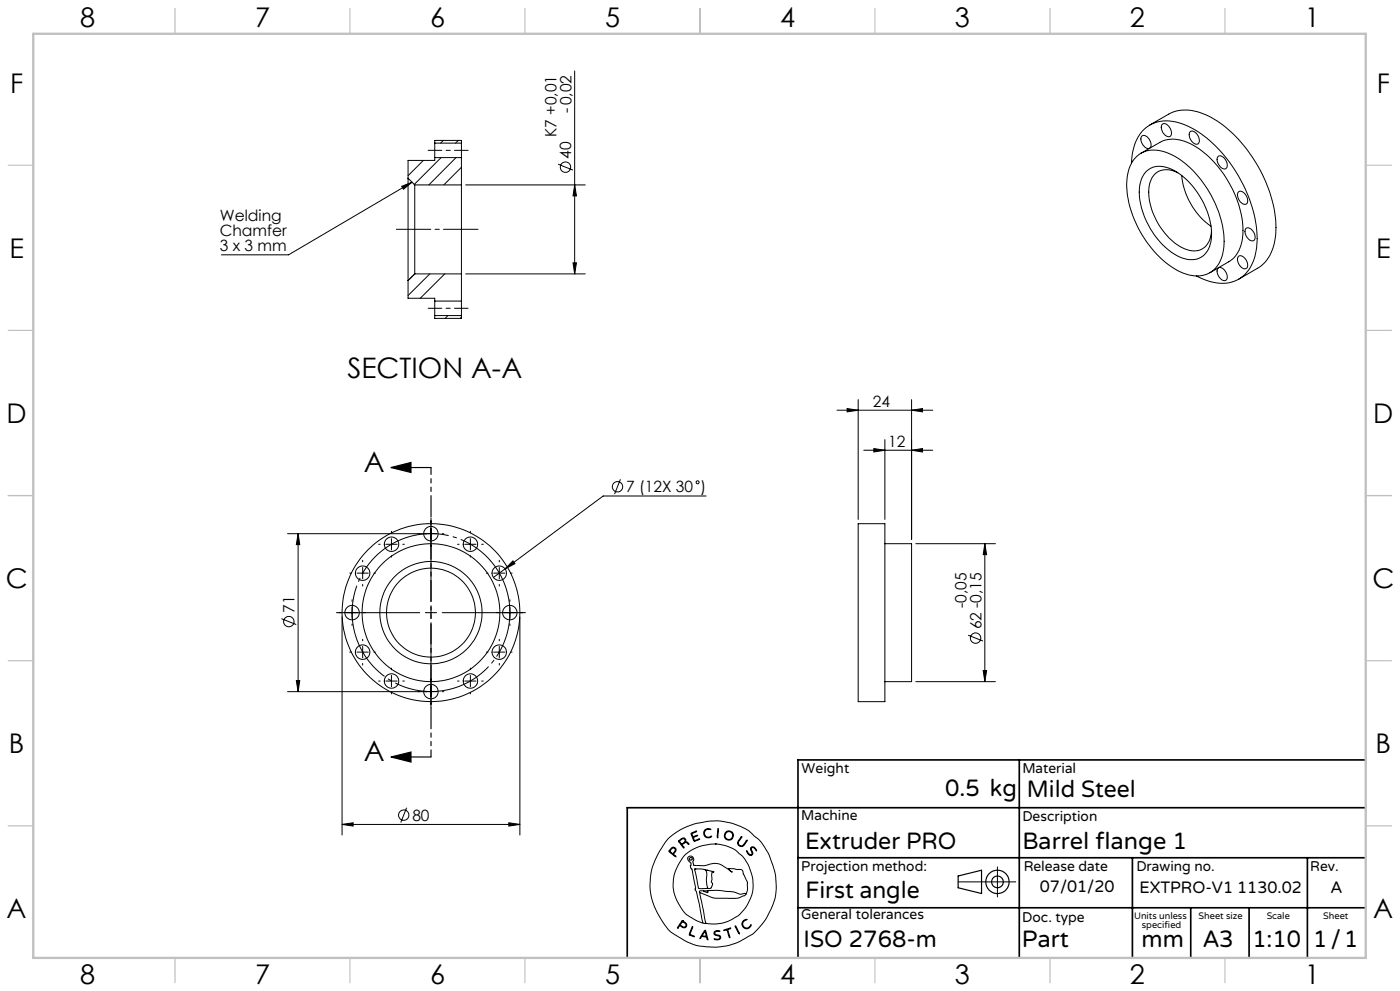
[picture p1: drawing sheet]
<svg xmlns="http://www.w3.org/2000/svg" width="420mm" height="297mm" viewBox="0 0 420 297" stroke-linecap="round" stroke-linejoin="round" font-family="sans-serif">
<g fill="none" stroke="#000" stroke-width=".3">
<path d="M172.4 21.3v60.8M344.9 37.5l5.7-3.3a12.6 12.6 0 0 1 11.9 .5 39.9 39.9 0 0 1 17.7 20.9 27.5 27.5 0 0 1 1.4 19.5 9.8 9.8 0 0 1-4.3 5.3l-5.7 3.3M348.7 37.2a1.88 1.88 0 0 1 2.5 1.5 1.44 1.44 0 0 1-.6 2.3 2.75 2.75 0 0 1-1.9-3.8zM356.9 39.6a1.58 1.58 0 0 1 2.5 1 1.84 1.84 0 0 1-.2 2.6 2.83 2.83 0 0 1-2.3-3.6zM120.5 55.8l3.1-1.2-2.6 2.1zM122.4 53.4v30.7M122.4 53.4l2 2M123.6 54.6l-37 21.8h-20.2M124.4 55.4v26.7M124.4 55.4h14M127 48.1l-4.6 4.6M130.4 42.9v4.3"/>
<path d="M130.4 42.9v-.8h8v.8M130.4 42.9h8M130.4 47.2h8M130.4 47.2v.9h-8v5.3M132.3 47.2l-8 8.1M133 42.1l-.8 .8M136.8 47.2l-8.1 8.2M137.5 42.1l-.8 .8M138.4 42.9v4.3M138.4 55.4v26.7M138.4 47.2v8.2M138.4 50.1l-5.3 5.3"/>
<path d="M139.7 55.4h35.9M167.4 49.2l4.5 1.8M172.4 55.4l.5 3.3h-1zM339.4 49a13 13 0 0 1 5.5-11.5 12.3 12.3 0 0 1 11.9 .5 39.5 39.5 0 0 1 17.7 20.8 28.9 28.9 0 0 1 1.7 18.8 10.1 10.1 0 0 1-13.5 6.7l-3.8-1.6M340.6 47.3a8.3 8.3 0 0 1 9.8-1.4 29.4 29.4 0 0 1 14.6 16.2 21.6 21.6 0 0 1 1.3 15.5 7.8 7.8 0 0 1-10.7 4.5 28.5 28.5 0 0 1-15-15.5 22.7 22.7 0 0 1-1.7-16.5l.9-1.8zM342.3 45.9l5.6-3.2a10.2 10.2 0 0 1 10.4 1 32.2 32.2 0 0 1 14.6 26.1 9.9 9.9 0 0 1-4.3 8.7l-5.6 3.2M342.5 40.8a2.17 2.17 0 0 1 2.8 2 1.12 1.12 0 0 1-.4 1.6 1.12 1.12 0 0 1-1.6-.4 2.63 2.63 0 0 1-.8-3.2zM344 51.3a6.6 6.6 0 0 1 7.5-.6 23.4 23.4 0 0 1 11.9 20.5 6.3 6.3 0 0 1-5.7 6.6 14.1 14.1 0 0 1-10.4-6.1 22.5 22.5 0 0 1-5.4-16.2 7.5 7.5 0 0 1 2.1-4.2zM353.3 51.8a5.4 5.4 0 0 0-8.2 2.7 16.8 16.8 0 0 0 3 13.5 14.2 14.2 0 0 0 10.1 7.2 5.4 5.4 0 0 0 5.2-5.7v-.3M354.5 52.6a21.3 21.3 0 0 0 8.8 15.2M365.4 46.9a2 2 0 0 1 2.6 1.7 1.2 1.2 0 0 1 .2 1.3 1.2 1.2 0 0 1-1.1 .7 2.8 2.8 0 0 1-1.7-3.7zM371.7 57.4a2.52 2.52 0 0 1 2.2 3.8 2.52 2.52 0 0 1-2.2-3.8z"/>
<path d="M171.9 78.8h1l-.5 3.3zM371.5 76.8a1.88 1.88 0 0 1 2.5 1.5 1.42 1.42 0 0 1-.5 2.3 2.75 2.75 0 0 1-2-3.8zM373.8 68.5a2.17 2.17 0 0 1 2.7 2 1.12 1.12 0 0 1-.4 1.6 1.12 1.12 0 0 1-1.6-.5 2.63 2.63 0 0 1-.7-3.1zM122.4 84.1v5.3h8v.8M124.4 82.1h14M124.4 82.1l-2 2M128.9 82.1l-6.5 6.5M130.4 90.2v4.4M130.4 94.6v.8h8v-.8M130.4 90.2h8M130.4 94.6h8M133.4 82.1l-7.3 7.3"/>
<path d="M134.4 94.6l-.8 .8M138.4 90.2v4.4M138.4 82.1v8.1M138.4 95l-.4 .4M139.7 82.1h35.9M365.4 80.4a1.83 1.83 0 0 1 2.5 1.4 1.47 1.47 0 0 1-.6 2.3 2.84 2.84 0 0 1-1.9-3.7zM257.5 119.8v35.9M273.5 119.8v41.9M251.1 122.9h28.7M254.1 122.4l3.4 .5-3.4 .5zM259.1 134.9h20.7M262.1 134.4l3.4 .5-3.4 .6z"/>
<path d="M265.5 131.8v23.9M273.5 134.9l3.3-.5v1.1zM273.5 122.9l3.3-.5v1zM86.3 159.9h44.7M89.4 159.9v47.4M89.4 159.9l.5 3.3h-1zM117.4 159.2v.5M129.3 155.3v24.9M132.7 159.9h.4M141.1 159.2v.5M186.1 143.6l-1.7 4.5M211.8 148.7h-30.9l-29.4 21.8"/>
<path d="M257.5 156.9h8v53.4h-8zM104.9 171.8h.5M105.6 179.7v.5M107.1 171.8h3.4M108.8 167.9v.5M108.8 170.1v3.4M108.8 175.2v.4M112.2 171.8h.4M113.6 163.1h.5M115.7 163.1h3.4M117.4 161.4v3.4M117.4 166.5v.5"/>
<path d="M120.8 163.1h.5M137.3 163.1h.4M139.4 163.1h3.4M141.1 161.4v3.4M141.1 166.5v.5M144.5 163.1h.5M145.9 171.8h.5M148.1 171.8h3.4M149.8 167.9v.5M149.8 170.1v3.4M149.8 175.2v.4M151.5 170.5l-3.5 2.6"/>
<path d="M153 179.7v.5M153.2 171.8h.4M153.9 168.1l.6 .8-3 1.6zM265.5 162.9h8v41.4h-8M274.7 162.9h23.9M295.5 162.9v41.4M295.5 162.9l.5 3.3h-1zM84.4 185.4l4.5 1.8M100.9 183.6h25M102.6 184.9v65.4M104.9 195.4h.5M105.6 181.9v3.4"/>
<path d="M105.6 187v.5M107.1 195.4h3.4M108.8 191.6v.4M108.8 193.7v3.4M108.8 198.8v.5M112.2 195.4h.4M127.6 183.6h3.4M129.3 181.9v3.4M129.3 187v25M132.7 183.6h25M145.9 195.4h.5M148.1 195.4h3.4"/>
<path d="M149.8 191.6v.4M149.8 193.7v3.4M149.8 198.8v.5M153 181.9v3.4M153 187v.5M153.2 195.4h.4M156 184.9v65.4M290.4 190.4l4.5 1.7M86.3 207.3h44.7M88.9 204h1l-.5 3.3zM113.6 204.1h.5M115.7 204.1h3.4"/>
<path d="M117.4 200.2v.5M117.4 202.4v3.4M117.4 207.5v.5M120.8 204.1h.5M132.7 207.3h.4M137.3 204.1h.4M139.4 204.1h3.4M141.1 200.2v.5M141.1 202.4v3.4M141.1 207.5v.5M144.5 204.1h.5M274.7 204.3h23.9"/>
<path d="M295 201h1l-.5 3.3zM102.6 247.1l3.3-.5v1zM102.6 247.1h53.4M122 242.1l-1.8 4.4M152.6 246.6l3.4 .5-3.4 .5zM200.4 251.4l2.8-2.2 3.1-1.6 3-.9 3.1-.6 2.8-.1 4 .6 3.2 1.2 2.1 1.1 3.3 2.9 2.7 3.9 .6 1.4 1.5 4.7 .3 3.5-.3 3.8-.9 2.5-2.1 4.1-1.6 2a18.9 18.9 0 0 1-17.3 5.9l-1.9-.3-2.4-.9-4.3-2.5-1.4-1-3.3-4.9-1.7-4-.7-4.3 .2-3.4 .5-2.2 1.9-4.6zM201.4 254.2l.5-.3 .6 .2 .3 .4-.2 .7a.61 .61 0 0 0-.2 1.1l.3 .5-1.5-1.1a.65 .65 0 0 1-.5-.7 .65 .65 0 0 1 .5-.6zM201.4 254.4l.4-.3 .4 .1 .4 .3-.1 .6a.69 .69 0 0 1-.9 .6 .69 .69 0 0 1-.3-1zM203.6 252l1.3-.9 .7 .3 .1 .6a.33 .33 0 0 0 .1 .4 .33 .33 0 0 0 .4 0l.5 .7-.8-.6-.5 .2a.61 .61 0 0 0-.7 .4 .61 .61 0 0 0 .4 .7v.4zM204 251.9l.8-.5h.4l.3 .3-.3 .7a.71 .71 0 0 1-.8 .4 .71 .71 0 0 1-.5-.7zM207.3 249.7l1.7-.6-1 .5a.56 .56 0 0 0-.2 .9 .56 .56 0 0 0 .9 0l.6-.1-1 .5a.66 .66 0 0 0 .1 1.1l1.3-.6 .2 .1-1.7 .7zM208.7 249.2h.1"/>
<path d="M211.4 248.8l.8-.4 1 .1v.2l-1-.1-.5 .2-.4 1.1 .7 .9 .8 .1 .6-.3a.44 .44 0 0 1-.2 .4 .44 .44 0 0 1-.4 .1l-.9-.1-.6-.5-.2-.9zM214.6 252.9h.1M214.6 252.9l2.5 .4 2.5 .9 1.1 .6 2.1 1.9 1.7 2.6 1.1 3.1 .3 1.5v2.7l-.3 1.6-1.4 3.1-2.7 3.2-2.9 1.5-1.7 .6-2.2 .3-2.9-.1M214.6 252.9l-1.9 .1-3.1 .8-1.8 .8-2.1 1.4-.8 .9-1.5 2.4-.8 1.9-.6 2.3-.1 2.3 .3 1.8 .9 2.3 1.5 2.6 1.6 1.8 2.6 1.5 2.1 .8M215.4 248.4h.2l-.2 2.6-.2 .1zM222.3 250.8l.2-.1 .1 .2-1.1 1.5 .1 .7 .5 .4 .7-.1 1.1-1.5 .3-.1-.9 1.5-.7 .4-1-.3-.3-.7zM224 255l.6 .9 .6 .3 .4-.3-.5-1.4 .4-.7 .8 .2 .7 .8-.2 .2-.7-1-.6 .1-.1 .4 .4 1.4-.5 .5-.8-.4zM299.2 259.8v9M204.6 276.4l.7 .1 .5 .6-.3 .7h-.6a.64 .64 0 0 1-.7-.8zM204.7 275.9h.1M204.7 275.9l-1.5 2.2h.2a.68 .68 0 0 1 .6-.6 .68 .68 0 0 1 .8 .4l.8 .1 .4-.4v-.5l-1.3-1.2M204.8 276.3h.1"/>
<path d="M207.6 277.7h.3l-.7 1.8a.4 .4 0 0 0-.1 .5 .4 .4 0 0 0 .4 .2l.8 .5-1.4-.5a2.21 2.21 0 0 1 .5-1.8zM208.4 260.5h2.2l2.9 .6 .6 .3a.32 .32 0 0 0-.4-.1 .32 .32 0 0 0-.2 .4l.1 1.9-.2 .7 .4 .5-.1 .4-.5 1h-1.2M208.4 260.5l1 5a.84 .84 0 0 0 1.1 .8l1.5-.1M208.5 260.5h.1M209.9 267.5l1.9 9.3M209.9 267.5l3.3 1.3 1.4 .4h6.6l2.2-.8 .3-.4M210.9 276.6l.9 .2M211 267h-1.1v.5M211.2 260.6a2.03 2.03 0 0 1 .7 2.6l.2 2.1a.61 .61 0 0 1 .1 .9h-.2M211.4 278.9l.1-.1a4.3 4.3 0 0 1 .8 2.6v.3l-.1-.2a.87 .87 0 0 0-1.3-.8l-.4-.1-.5 .7zM211.4 279.2h.1M211.5 279.2l.4 1.3-.5 .1a.46 .46 0 0 1-.6-.2 .46 .46 0 0 1 .3-.7z"/>
<path d="M211.8 276.8h.1M212.1 260.8h.1M212.4 266.9l3.2-.1 4.4 .5 2.1 .7 .9-.2a.38 .38 0 0 1 .5-.2 .38 .38 0 0 1 .2 .4M212.4 266.9v.6l-1.4-.5M212.4 266.9l-1.4 .1M214.4 279.2l.7-.3 .8 .1-1.3 .3-.2 .5 .3 .3 1.4 .5 .1 .5-.2 .3-.8 .3-.9-.2 1.4-.1 .3-.5-.1-.3-1.6-.6-.1-.4zM217.1 278.8l2-.7a.32 .32 0 0 1-.1 .4 .32 .32 0 0 1-.3 0l-.4 .2 .6 2.3-.8-2.3-.8 .2zM220.6 277.5l1.2 2.4zM220.6 277.5h.1M222.9 276l.6-.4h.6l-.9 .4-.4 .7 .2 .8 .5 .5 .8 .1 .9-.9a1.07 1.07 0 0 1-1.2 1.1l-.8-.2-.5-.6-.1-.7zM223.7 268l.6-1.5-.1-2.1-1.2-2.5-.2-.9-.3-.3-4-.4 1.2 1.1-3.2-2.1-1.8-.5-3.6 .7-2.9-.1-.3-1.1 .2-.6-.1-.5-.4-.5-.6-.1-.6 .4-.1 .5 .3 .6 .6 .4 .1 .8a.93 .93 0 0 0 .3 1.3l.9 4.7a.91 .91 0 0 1 0 1.3l.1 .2a3.7 3.7 0 0 1 .8 2.5l1.5 7.3M287.4 264.3h17.3"/>
<circle cx="169.6" cy="50.1" r="1.55"/>
<circle cx="129.3" cy="159.9" r="2.18"/>
<circle cx="185.2" cy="145.9" r="1.56"/>
<circle cx="209.3" cy="144.6" r=".44"/>
<circle cx="108.8" cy="171.8" r="2.17"/>
<circle cx="117.5" cy="163.1" r="2.16"/>
<circle cx="141.1" cy="163.1" r="2.16"/>
<circle cx="149.8" cy="171.8" r="2.17"/>
<circle cx="86.7" cy="186.3" r="1.56"/>
<circle cx="105.6" cy="183.6" r="2.16"/>
<circle cx="108.8" cy="195.4" r="2.18"/>
<circle cx="129.3" cy="183.6" r="15.3"/>
<circle cx="129.3" cy="183.6" r="20.7"/>
<circle cx="129.3" cy="183.6" r="13.3"/>
<circle cx="129.3" cy="183.6" r="26.7"/>
<circle cx="149.8" cy="195.4" r="2.18"/>
<circle cx="152.9" cy="183.6" r="2.17"/>
<circle cx="292.7" cy="191.2" r="1.56"/>
<circle cx="117.5" cy="204.1" r="2.16"/>
<circle cx="129.3" cy="207.3" r="2.17"/>
<circle cx="141.1" cy="204.1" r="2.16"/>
<circle cx="121.1" cy="244.3" r="1.56"/>
<circle cx="207.2" cy="257.4" r=".42"/>
<circle cx="218.6" cy="250.4" r="1.17"/>
<circle cx="218.6" cy="250.4" r="1.37"/>
</g>
<g fill="none" stroke="#000" stroke-width=".35">
<path d="M117.3 140.1l6-1.5v3zM117.3 140.1h12M117.3 226.9l6-1.5v3zM117.3 226.9h12M287.4 262.5l7.1-1.7v7l-7.1-1.7z"/>
<circle cx="299.2" cy="264.3" r="3.5"/>
<circle cx="299.2" cy="264.3" r="1.75"/>
</g>
<path d="M151.9 176.7a23.7 23.7 0 0 0-39.6-9.6 23.7 23.7 0 0 0 10.8 39.3 23.7 23.7 0 0 0 29.2-28.4l-.4-1.3" fill="none" stroke="#000" stroke-width=".3" stroke-dasharray="30.5 1.3 1.3 1.3" stroke-dashoffset="9.5" stroke-linecap="butt"/>
<path d="M140.4 45.1h-12M140.4 92.4h-12" fill="none" stroke="#000" stroke-width=".3" stroke-dasharray="30.5 1.3 1.3 1.3" stroke-dashoffset="26.4"/>
<path d="M143.4 68.7h-24.5" fill="none" stroke="#000" stroke-width=".3" stroke-dasharray="30.5 1.3 1.3 1.3" stroke-dashoffset="20.1"/>
<path d="M129.3 140.1v86.8" fill="none" stroke="#000" stroke-width=".35" stroke-dasharray="6.3 1.3 1.3 1.3 1.3 1.3" stroke-dashoffset="4.2"/>
<path d="M305.8 227.7v59.2M409.7 227.7h-170.3v59.2M239.4 257.1h170.3M339.7 257.1v29.9M392.2 257.1v29.8M409.7 242.1h-221.5v45M239.4 272.1h170.3M357.2 272.1v14.8M374.7 272.1v14.8" fill="none" stroke="#000" stroke-width=".5"/>
<g fill="none" stroke="#c0c0c0" stroke-width=".35">
<path d="M52.5 2.5v7.5M105 2.5v7.5M157.5 2.5v7.5M210 2.5v7.5M262.5 2.5v7.5M315 2.5v7.5M367.5 2.5v7.5M2.5 49.5h7.5M410 49.5h7.5M2.5 99h7.5M410 99h7.5M2.5 148.5h7.5"/>
<path d="M410 148.5h7.5M2.5 198h7.5M410 198h7.5M2.5 247.5h7.5M410 247.5h7.5M52.5 287v7.5M105 287v7.5M157.5 287v7.5M210 287v7.5M262.5 287v7.5M315 287v7.5M367.5 287v7.5"/>
</g>
<path d="M10 10.1h399.7v277h-399.7z" fill="none" stroke="#c0c0c0" stroke-width=".7"/>
<g fill="#000">
<path d="M120.5 55.8l3.1-1.2-2.6 2.1z"/>
<path d="M172.4 55.4l.5 3.3h-1zM171.9 78.8h1l-.5 3.3z"/>
<path d="M273.5 122.9l3.3-.5v1zM254.1 122.4l3.4 .5-3.4 .5z"/>
<path d="M117.3 140.1l6-1.5v3zM117.3 226.9l6-1.5v3z"/>
<path d="M295.5 162.9l.5 3.3h-1zM295 201h1l-.5 3.3z"/>
<path d="M88.9 204h1l-.5 3.3zM89.4 159.9l.5 3.3h-1z"/>
<path d="M102.6 247.1l3.3-.5v1zM152.6 246.6l3.4 .5-3.4 .5zM153.9 168.1l-2.4 2.4 3-1.6zM262.1 134.4l3.4 .5-3.4 .6zM273.5 134.9l3.3-.5v1.1z"/>
</g>
<g font-size="8.5">
<text x="104.2" y="113.3">SECTION A-A</text>
<text x="109.1" y="141.4">A</text>
<text x="109.1" y="228.1">A</text>
</g>
<g font-size="8.1">
<text x="24" y="8">8</text>
<text x="76.5" y="8">7</text>
<text x="129" y="8">6</text>
<text x="181.5" y="8">5</text>
<text x="234" y="8">4</text>
<text x="286.5" y="8">3</text>
<text x="339" y="8">2</text>
<text x="391.5" y="8">1</text>
<text x="3" y="27.7">F</text>
<text x="413" y="27.7">F</text>
<text x="2.8" y="77.2">E</text>
<text x="412.8" y="77.2">E</text>
<text x="2" y="126.7">D</text>
<text x="412" y="126.7">D</text>
<text x="1.7" y="176.2">C</text>
<text x="411.7" y="176.2">C</text>
<text x="2.7" y="225.7">B</text>
<text x="412.7" y="225.7">B</text>
<text x="2" y="275.2">A</text>
<text x="412" y="275.2">A</text>
<text x="24" y="295">8</text>
<text x="76.5" y="295">7</text>
<text x="129" y="295">6</text>
<text x="181.5" y="295">5</text>
<text x="234" y="295">4</text>
<text x="286.5" y="295">3</text>
<text x="339" y="295">2</text>
<text x="391.5" y="295">1</text>
</g>
<g font-size="7.1">
<text x="283.5" y="238.5">0.5 kg</text>
<text x="308" y="239">Mild Steel</text>
<text x="241.5" y="254.4">Extruder PRO</text>
<text x="306.7" y="254.4">Barrel flange 1</text>
<text x="241.6" y="269.2">First angle</text>
<text x="241.1" y="283.7">ISO 2768-m</text>
<text x="306.6" y="283.9">Part</text>
<text x="342.5" y="283.9">mm</text>
<text x="360.9" y="283.8">A3</text>
<text x="375.7" y="283.9">1:10</text>
<text x="393.9" y="283.9">1/1</text>
</g>
<g font-size="4.9">
<text x="312" y="267.4">07/01/20</text>
<text x="341.8" y="267.7">EXTPRO-V1 1130.02</text>
<text x="399.2" y="267.7">A</text>
</g>
<g font-size="4.7">
<text x="171.4" y="33.8" transform="rotate(-90 171.4 33.8)">-0,02</text>
<text x="166.9" y="41" transform="rotate(-90 166.9 41)">K7 +0,01</text>
<text x="171.4" y="47.5" transform="rotate(-90 171.4 47.5)">40</text>
<text x="66" y="66.3">Welding</text>
<text x="66" y="70.8">Chamfer</text>
<text x="66" y="75.3">3 x 3 mm</text>
<text x="261.8" y="121.9">24</text>
<text x="266.5" y="133.9">12</text>
<text x="187.8" y="147.6">7 (12X 30 )</text>
<text x="88.4" y="183.7" transform="rotate(-90 88.4 183.7)">71</text>
<text x="289.9" y="182.2" transform="rotate(-90 289.9 182.2)">-0,05</text>
<text x="294.4" y="188.7" transform="rotate(-90 294.4 188.7)">62 -0,15</text>
<text x="123.7" y="246">80</text>
</g>
<g font-size="4.2">
<text x="240.5" y="231.7">Weight</text>
<text x="306.7" y="231.7">Material</text>
<text x="240.4" y="245.9">Machine</text>
<text x="306.7" y="246.1">Description</text>
<text x="240.4" y="261.1">Projection method:</text>
<text x="307.1" y="261">Release date</text>
<text x="340.9" y="261">Drawing no.</text>
<text x="393.1" y="261">Rev.</text>
<text x="240.4" y="275.6">General tolerances</text>
<text x="306.7" y="276.3">Doc. type</text>
</g>
<g font-size="2.8">
<text x="340.2" y="275.3">Units unless</text>
<text x="359.6" y="275.3">Sheet size</text>
<text x="380" y="275.3">Scale</text>
<text x="396.9" y="275.3">Sheet</text>
<text x="342.6" y="278.2">specified</text>
</g>
</svg>
